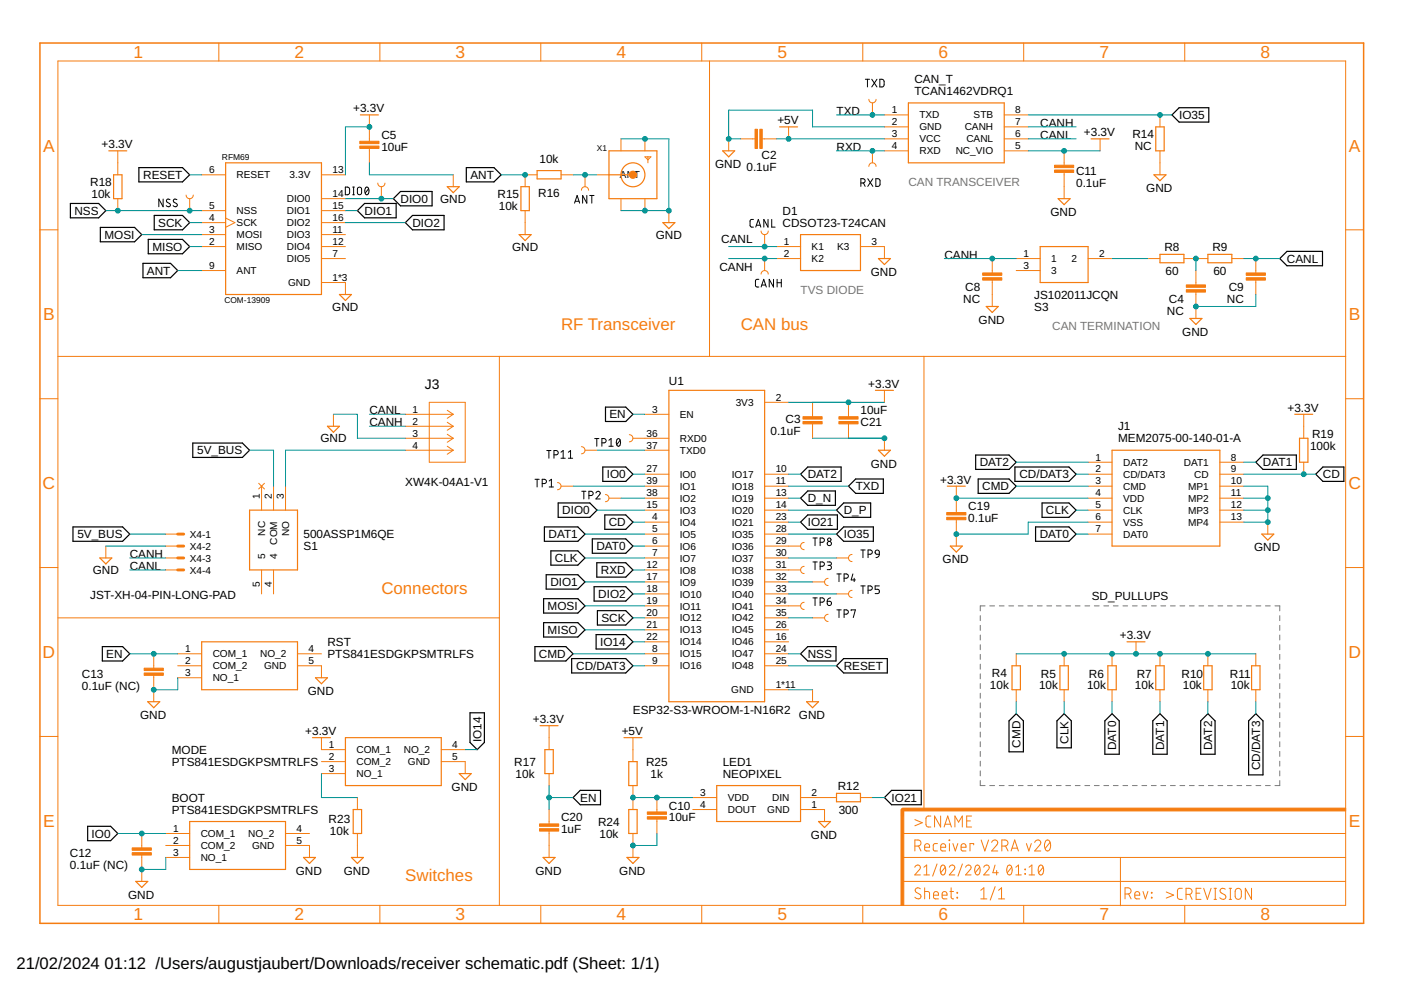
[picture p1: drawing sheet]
<svg xmlns="http://www.w3.org/2000/svg" width="297mm" height="210mm" viewBox="0 0 297 210" stroke-linecap="round" stroke-linejoin="round" font-family="sans-serif">
<g fill="none" stroke="#757575" stroke-width=".21">
<path d="M207.8 130.5v1.1M207.8 132.6v1M207.8 134.6v1.1M207.8 136.7v1.1M207.8 138.7v1.1M208.9 128.5h-1.1v1M209.8 128.5h1.1M211.9 128.5h1M213.9 128.5h1M215.9 128.5h1M217.9 128.5h1M219.9 128.5h1.1"/>
<path d="M222 128.5h1M224 128.5h1M226 128.5h1M228 128.5h1M230 128.5h1M232 128.5h1M234 128.5h1.1M236.1 128.5h1M238.1 128.5h1M240.1 128.5h1M242.1 128.5h1M244.1 128.5h1"/>
<path d="M246.1 128.5h1M248.2 128.5h1M250.2 128.5h1M252.2 128.5h1M254.2 128.5h1M256.2 128.5h1M258.2 128.5h1M260.2 128.5h1.1M262.3 128.5h1M264.3 128.5h1M266.3 128.5h1M268.3 128.5h1"/>
<path d="M270.3 128.5h1v1M271.3 130.5v1.1M271.3 132.6v1M271.3 134.6v1.1M271.3 136.7v1.1M271.3 138.7v1.1M207.8 140.8v1.1M207.8 142.9v1M207.8 144.9v1.1M207.8 147v1M207.8 149v1.1M207.8 151.1v1.1"/>
<path d="M207.8 153.2v1M207.8 155.2v1.1M207.8 157.3v1M207.8 159.3v1.1M271.3 140.8v1.1M271.3 142.9v1M271.3 144.9v1.1M271.3 147v1M271.3 149v1.1M271.3 151.1v1.1M271.3 153.2v1M271.3 155.2v1.1"/>
<path d="M271.3 157.3v1M271.3 159.3v1.1M207.8 161.4v1M207.8 163.4v1.1M207.8 165.5v1.1h1.1M209.8 166.6h1.1M211.9 166.6h1M213.9 166.6h1M215.9 166.6h1M217.9 166.6h1M219.9 166.6h1.1M222 166.6h1"/>
<path d="M224 166.6h1M226 166.6h1M228 166.6h1M230 166.6h1M232 166.6h1M234 166.6h1.1M236.1 166.6h1M238.1 166.6h1M240.1 166.6h1M242.1 166.6h1M244.1 166.6h1M246.1 166.6h1"/>
<path d="M248.2 166.6h1M250.2 166.6h1M252.2 166.6h1M254.2 166.6h1M256.2 166.6h1M258.2 166.6h1M260.2 166.6h1.1M262.3 166.6h1M264.3 166.6h1M266.3 166.6h1M268.3 166.6h1M271.3 161.4v1"/>
<path d="M271.3 163.4v1.1M271.3 165.5v1.1h-1"/>
</g>
<g fill="none" stroke="#000" stroke-width=".21">
<path d="M183.5 16.8h.9M183.9 16.8v1.6M184.8 16.8l1.1 1.6M185.9 16.8l-1.1 1.6M186.5 16.8h.7l.2 .3 .1 .9-.3 .4h-.7zM73.2 39.7h.7l.2 .2v1l-.2 .4h-.7zM74.8 39.7h.3M75 39.7v1.6M75.9 39.8l.3-.1 .3 .1 .2 1.1a.44 .44 0 0 1-.5 .4 .44 .44 0 0 1-.4-.4zM77.5 39.8l.3-.1a.97 .97 0 0 1 0 1.6 1.02 1.02 0 0 1-.3-1.5zM182.5 38.8h.5a.46 .46 0 0 0 .4-.5 .46 .46 0 0 0-.4-.4h-.5v1.6M183.1 38.8l.3 .7"/>
<path d="M184 37.9l1.1 1.6M185.1 37.9l-1.1 1.6M185.7 37.9h.6l.3 .3v1l-.3 .3h-.6zM34.6 42.2v1.6l-.9-1.6v1.6M36 42.3l-.1-.1a.38 .38 0 0 0-.6 .2 .38 .38 0 0 0 .2 .5l.5 .3a.44 .44 0 0 1-.1 .7 .44 .44 0 0 1-.7-.3M37.5 42.3l-.2-.1a.38 .38 0 0 0-.5 .2 .38 .38 0 0 0 .1 .5l.5 .3a.44 .44 0 0 1 0 .7 .44 .44 0 0 1-.7-.3M74.8 41.3h.3M78.1 40l-.7 .9M121.8 43.1l.6-1.7 .5 1.7M122 42.7h.8M124.4 41.4v1.7l-.9-1.7v1.7M125 41.4h.9"/>
<path d="M125.5 41.4v1.7M159.7 46.5h-.5l-.2 .4v1l.2 .2 .5 .1M160.2 48.2l.6-1.7 .5 1.7M160.4 47.8h.8M160.9 59.2h-.5l-.2 .4v1l.2 .2 .5 .1M162.8 46.5v1.7l-.9-1.7v1.7M163.6 46.5v1.7h.7M164 59.2v1.7l-.9-1.7v1.7M164.8 59.2v1.7M164.8 59.9h.9M165.7 59.2v1.7M161.4 60.9l.5-1.7 .6 1.7"/>
<path d="M161.5 60.4h.8M115.9 95.5h.9M116.4 95.5v1.7M117.5 96.4h.4a.46 .46 0 0 0 .5-.4 .46 .46 0 0 0-.5-.5h-.4v1.7M118.9 95.9l.5-.4v1.7M118.9 97.2h.9M120.5 97.2h.9M120.5 95.9l.5-.4v1.7M126.1 93h.9M126.5 93v1.6M127.6 93.9h.5a.46 .46 0 0 0 .4-.5 .46 .46 0 0 0-.4-.4h-.5v1.6M129.1 93.3l.5-.3v1.6"/>
<path d="M129.1 94.6h.9M130.9 93.1l.2-.1a.97 .97 0 0 1 0 1.6 1 1 0 0 1-.2-1.5zM131.5 93.3l-.7 1M113.4 101.6h.9M113.9 101.6v1.7M115 102.5h.4a.46 .46 0 0 0 .5-.4 .46 .46 0 0 0-.5-.5h-.4v1.7M116.4 102l.5-.4v1.7M116.4 103.3h.9M123.3 104.2h.9M123.8 104.2v1.6M124.9 105.1h.4a.46 .46 0 0 0 .5-.5 .46 .46 0 0 0-.5-.4h-.4v1.6M126.3 104.5a.45 .45 0 0 1 .7-.3 .45 .45 0 0 1 .1 .7l-.8 .9h1"/>
<path d="M172.4 119.1h.9M172.4 114.1h.9M172.8 114.1v1.6M172.8 119.1v1.7M173.9 115h.4a.46 .46 0 0 0 .5-.5 .46 .46 0 0 0-.5-.4h-.4v1.6M175.4 119.1h.5a.36 .36 0 0 1 .4 .4 .36 .36 0 0 1-.4 .4h-.3M175.8 119.9a.46 .46 0 0 1 .5 .4 .46 .46 0 0 1-.5 .5h-.4M182.5 116.6h.9M183 116.6v1.6M184 117.5h.5a.46 .46 0 0 0 .5-.4 .46 .46 0 0 0-.5-.5h-.5v1.6M185.7 116.7l.3-.1 .3 .1 .1 .8-.7-.1-.2-.3zM186.4 117.5l-.1 .4-.6 .3"/>
<path d="M172.4 126.8h.9M172.8 126.8v1.6M173.9 120.1h.4a.46 .46 0 0 0 .5-.5 .46 .46 0 0 0-.5-.5h-.4v1.7M173.9 127.7h.4a.46 .46 0 0 0 .5-.5 .46 .46 0 0 0-.5-.4h-.4v1.6M175.4 127.5h.5a.45 .45 0 0 1 .4 .5 .45 .45 0 0 1-.5 .4 .45 .45 0 0 1-.4-.5zM176.1 126.8l-.6 .3-.1 .4M177.4 121.7h1M177.4 129.3h1M177.9 121.7v1.6M177.9 129.3v1.6M179 122.6h.4a.46 .46 0 0 0 .5-.5 .46 .46 0 0 0-.5-.4h-.4v1.6M179 130.2h.4a.46 .46 0 0 0 .5-.4 .46 .46 0 0 0-.5-.5h-.4v1.6"/>
<path d="M180.5 129.5v-.2h.9l-.5 1.6M180.8 121.7l-.3 1.3h.9M181.1 122.6v.7M182.5 124.2h.9M183 124.2v1.7M184 125.1h.5a.46 .46 0 0 0 .5-.4 .46 .46 0 0 0-.5-.5h-.5v1.7M186.4 124.2h-.9v.7h.6a.46 .46 0 0 1 .3 .5 .46 .46 0 0 1-.3 .5h-.6"/>
<circle cx="175.8" cy="115.2" r=".45"/>
<circle cx="175.8" cy="114.4" r=".36"/>
</g>
<g fill="none" stroke="#000" stroke-width=".25">
<path d="M29.4 35.5h9.3l1.5 1.6-1.5 1.5h-9.3zM98.9 35.5h5.8l1.6 1.6-1.6 1.5h-5.8zM248.5 24.4l1.5-1.6h6.3v3.1h-6.3zM14.9 43.1h6l1.5 1.6-1.5 1.5h-6zM21.3 48.2h7.2l1.6 1.5-1.6 1.6h-7.2zM30.3 55.8h5.9l1.5 1.6-1.5 1.5h-5.9zM31.4 50.8h7.3l1.5 1.5-1.5 1.5h-7.3zM32.7 45.7h6l1.5 1.5-1.5 1.5h-6zM75.8 44.7l1.5-1.6h6.7v3.1h-6.7zM83.4 42.1l1.5-1.5h6.7v3h-6.7zM85.9 47.2l1.6-1.5h6.6v3h-6.6zM271.3 54.8l1.6-1.5h7.5v3h-7.5z"/>
<path d="M40.9 93.9h10.5l1.5 1.6-1.5 1.5h-10.5zM127.8 99h4.9l1.5 1.5-1.5 1.6h-4.9zM128.4 86.3h4.3l1.5 1.5-1.5 1.6h-4.3zM206.9 96.5h7l1.6 1.5-1.6 1.5h-7zM215.2 99h11.4l1.6 1.5-1.6 1.6h-11.4zM266.3 98l1.5-1.5h7v3h-7zM280.5 99h4.4v3.1h-4.4l-1.5-1.6zM15.5 111.7h10.5l1.5 1.5-1.5 1.6h-10.5zM115.4 111.7h7.1l1.5 1.5-1.5 1.6h-7.1zM116.8 116.8h5.7l1.5 1.5-1.5 1.5h-5.7zM118.3 106.6h6.8l1.5 1.6-1.5 1.5h-6.8zM125.6 114.3h7.1l1.5 1.5-1.5 1.5h-7.1z"/>
<path d="M126.5 119.3h6.2l1.5 1.5-1.5 1.6h-6.2zM128.2 109.2h4.5l1.5 1.5-1.5 1.5h-4.5zM169.7 110.7l1.6-1.5h6.2v3h-6.2zM169.7 100.5l1.6-1.5h7v3.1h-7zM171.3 104.1h5.8v3h-5.8l-1.6-1.5zM177.4 113.2l1.5-1.5h6.3v3.1h-6.3zM178.9 106.6h5.7v3.1h-5.7l-1.5-1.5zM179.9 103.1l1.5-1.5h5.9v3h-5.9zM207.4 101.6h6.5l1.6 1.5-1.6 1.5h-6.5zM219.6 111.7h7l1.6 1.5-1.6 1.6h-7zM220.9 106.6h5.7l1.6 1.6-1.6 1.5h-5.7zM21.7 137.1h4.3l1.5 1.5-1.5 1.5h-4.3z"/>
<path d="M113.4 137.1h6.6l1.5 1.5-1.5 1.5h-6.6zM115.3 132h7.2l1.5 1.5-1.5 1.6h-7.2zM115.3 126.9h7.2l1.5 1.6-1.5 1.5h-7.2zM115.8 121.9h6.7l1.5 1.5-1.5 1.5h-6.7zM121.2 139.6h11.5l1.5 1.6-1.5 1.5h-11.5zM126 124.4h6.7l1.5 1.5-1.5 1.5h-6.7zM126.4 134.6h6.3l1.5 1.5-1.5 1.5h-6.3zM126.7 129.5h6l1.5 1.5-1.5 1.5h-6zM169.7 138.6l1.6-1.5h5.9v3h-5.9zM99.7 151.1h3v6.3l-1.5 1.5-1.5-1.5zM177.4 141.2l1.5-1.6h9.2v3.1h-9.2zM215.5 151.3l1.5 1.5v6.6h-3.1v-6.6z"/>
<path d="M225.6 151.3l1.5 1.5v5.8h-3v-5.8zM234.3 152.8l1.5-1.5 1.5 1.5v7.1h-3zM244.4 152.8l1.5-1.5 1.6 1.5v7.1h-3.1zM256.1 151.3l1.5 1.5v7.1h-3v-7.1zM266.3 151.3l1.5 1.5v11.5h-3.1v-11.5zM18.6 175.2h4.9l1.5 1.5-1.5 1.5h-4.9zM123 167.6h4.3v3h-4.3l-1.5-1.5zM187.5 169.1l1.5-1.5h6.3v3h-6.3z"/>
</g>
<g fill="none" stroke="#f57c10" stroke-width=".21">
<path d="M12.3 12.9h273v179.1h-273zM46.4 9.1v3.8M80.5 9.1v3.8M114.7 9.1v3.8M148.8 9.1v3.8M150.4 12.9v62.7M182.9 9.1v3.8M217 9.1v3.8M251.2 9.1v3.8M25 32v5.1M42.8 37.1h5M68.2 37.1h5"/>
<path d="M78.3 24.4v5.6M78.3 31.5v3M80.1 38.8a.76 .76 0 0 0 .8 .8 .76 .76 0 0 0 .7-.8M80.9 39.6v2.5M96.1 37.1v2.5M113.9 37.1h-2.6v2.5M119 37.1h2.5M124 37.1v2.5M126.6 37.1h2.5M131.7 29.4v2.6M136.7 33.3h1.3l-.6 .6zM136.7 29.4v2.6"/>
<path d="M137.4 33.3v1.2M154.5 29.4v2.6M157 29.4h3.1M161.6 29.4h3.1M167.2 26.9v2.5M184.2 21.1a.76 .76 0 0 0 .8 .7 .76 .76 0 0 0 .7-.7M184.2 35.3a.76 .76 0 0 1 .8-.8 .76 .76 0 0 1 .7 .8M185 21.8v2.6M185 32v2.5M187.5 24.4h5.1M187.5 26.9h5.1M187.5 29.4h5.1"/>
<path d="M187.5 32h5.1M212.9 24.4h5.1M212.9 26.9h5.1M212.9 29.4h5.1M212.9 32h5.1M225.6 32v3M225.6 36.6v5.5M233.2 29.4v2.6M245.9 24.4v2.5M245.9 32v5.1M8.5 48.7h3.8M25 42.1v2.6"/>
<path d="M39.5 41.4a.76 .76 0 0 0 .7 .7 .76 .76 0 0 0 .8-.7M40.2 42.1v2.6M42.8 52.3h5M42.8 44.7h5M42.8 47.2h5M42.8 57.4h5M42.8 49.7h5M47.8 46.2l2 1-2 1M68.2 52.3h5M68.2 54.8h5M68.2 59.9h5v2.5M68.2 42.1h5"/>
<path d="M68.2 44.7h5M68.2 47.2h5M68.2 49.7h5M111.3 44.7v5M123.3 40.3a.76 .76 0 0 1 .7-.7 .76 .76 0 0 1 .8 .7M131.7 42.1v2.6M136.7 42.1v2.6M141.8 44.7v2.5M161.4 49a.76 .76 0 0 0 .7 .7 .76 .76 0 0 0 .8-.7M161.4 58.1a.76 .76 0 0 1 .7-.7 .76 .76 0 0 1 .8 .7M162.1 49.7v2.6M162.1 54.8v2.6"/>
<path d="M164.7 52.3h5M164.7 54.8h5M182.4 52.3h5.1v2.5M210.4 54.8v3.1M210.4 59.4v5.6M215.5 54.8h5M215.5 57.4h5M230.7 54.8h5.1M243.4 54.8h2.5M251 54.8h5.1M253.6 57.4v3M261.2 54.8h2.5"/>
<path d="M266.3 54.8v3.1M266.3 59.4v3M285.3 48.7h3.8M12.3 75.6h273M105.9 75.6v116.4M195.9 75.6v96M253.6 61.9v5.6M8.5 84.5h3.8M70.7 87.8v2.6M85.9 87.8h10.2M85.9 95.5h10.2M85.9 92.9h10.2"/>
<path d="M85.9 90.4h10.2M91 85.3h7.6v12.7h-7.6zM94.8 87l1.3 .8M94.8 89.5l1.3 .9M94.8 92.1l1.3 .8M94.8 94.6l1.3 .9M96.1 87.8l-1.3 .9M96.1 90.4l-1.3 .8M96.1 92.9l-1.3 .9M96.1 95.5l-1.3 .8M123.3 94.7a.76 .76 0 0 1 .7 .8 .76 .76 0 0 1-.7 .7M124 95.5h2.6"/>
<path d="M133.4 92.2a.76 .76 0 0 1 .8 .7 .76 .76 0 0 1-.8 .8M134.2 92.9h7.6M136.7 87.8h5.1M136.7 95.5h5.1M162.1 85.3h5.1M172.3 85.3v3M172.3 89.9v3M179.9 85.3v3M179.9 89.9v3M187.5 82.8v2.5M187.5 92.9v2.6M230.7 98h5.1"/>
<path d="M258.6 98h5.1M276.4 87.8v5.1M276.4 98v2.5M285.3 84.5h3.8M22.4 115.8v2.5M35.1 113.2h2.6M35.1 115.8h2.6M35.1 118.3h2.6M54.8 102.5l1.3 1.2M55.5 103.1v5.1M56.1 102.5l-1.3 1.2M58 103.1v5.1"/>
<path d="M60.5 103.1v5.1M118.2 102.3a.76 .76 0 0 1 .8 .8 .76 .76 0 0 1-.8 .7M119 103.1h2.5M128.4 104.9a.76 .76 0 0 1 .7 .7 .76 .76 0 0 1-.7 .8M129.1 105.6h2.6M136.7 113.2h5.1M136.7 115.8h5.1M136.7 118.3h5.1M136.7 105.6h5.1M136.7 100.5h5.1M136.7 110.7h5.1M136.7 103.1h5.1"/>
<path d="M136.7 108.2h5.1M162.1 113.2h5.1M162.1 115.8h7.6M162.1 118.3h5.1M162.1 105.6h5.1M162.1 100.5h5.1M162.1 110.7h5.1M162.1 103.1h5.1M162.1 108.2h5.1M170.5 115a.76 .76 0 0 0-.8 .8 .76 .76 0 0 0 .8 .7M177.4 118.3h2.5M180.7 117.6a.75 .75 0 0 0-.8 .7 .75 .75 0 0 0 .8 .8"/>
<path d="M202.8 103.1v5.6M202.8 110.2v5.6M230.7 113.2h5.1M230.7 105.6h5.1M230.7 100.5h5.1M230.7 110.7h5.1M230.7 103.1h5.1M230.7 108.2h5.1M258.6 105.6h5.1M258.6 100.5h5.1M258.6 110.7h5.1M258.6 103.1h5.1"/>
<path d="M258.6 108.2h5.1M268.8 110.7v2.5M8.5 120.3h3.8M12.3 131h93.6M32.6 138.6v3.1M35.1 120.8h2.6M37.7 138.6h5.1M55.5 120.8v5.1M58 120.8v5.1M63.1 138.6h5.1M136.7 131h5.1M136.7 120.8h5.1"/>
<path d="M136.7 128.5h5.1M136.7 123.4h5.1M136.7 125.9h5.1M136.7 136.1h5.1M136.7 133.5h5.1M136.7 138.6h5.1M162.1 131h5.1M162.1 120.8h7.6M162.1 128.5h7.6M162.1 123.4h5.1M162.1 125.9h5.1M162.1 136.1h5.1"/>
<path d="M162.1 133.5h5.1M162.1 138.6h5.1M170.5 120.1a.76 .76 0 0 0-.8 .7 .76 .76 0 0 0 .8 .8M170.5 127.7a.76 .76 0 0 0-.8 .8 .76 .76 0 0 0 .8 .7M172.3 131h2.5M172.3 123.4h2.5M175.6 122.6a.76 .76 0 0 0-.8 .8 .76 .76 0 0 0 .8 .7M175.6 130.2a.76 .76 0 0 0-.8 .8 .76 .76 0 0 0 .8 .8M177.4 125.9h2.5M180.7 125.2a.76 .76 0 0 0-.8 .7 .76 .76 0 0 0 .8 .8M215.5 138.6v2.6M225.6 138.6v2.6"/>
<path d="M235.8 138.6v2.6M240.9 136.1v2.5M245.9 138.6v2.6M256.1 138.6v2.6M266.3 138.6v2.6M285.3 120.3h3.8M8.5 156.1h3.8M32.6 143.2v5.6M37.7 141.2h5.1M37.7 143.7h5.1M63.1 141.2h5.1v2.5M68.2 156.4v2.5h5"/>
<path d="M93.6 158.9h5M116.4 153.9v5M134.2 156.4v5.1M136.7 141.2h5.1M162.1 146.2h5.1M162.1 141.2h5.1M172.3 146.2v2.6M215.5 146.2v2.6M225.6 146.2v2.6M235.8 146.2v2.6M245.9 146.2v2.6M256.1 146.2v2.6"/>
<path d="M266.3 146.2v2.6M285.3 156.1h3.8M30.1 176.7v3.1M35.1 176.7h5.1M35.1 179.3h5.1M60.5 176.7h5.1M60.5 179.3h5.1v2.5M68.2 161.5h5M68.2 164h5M75.8 169.1v2.5M75.8 176.7v5.1M93.6 161.5h5v2.5"/>
<path d="M116.4 164v2.6M116.4 171.6v3.1M116.4 176.2v5.6M134.2 166.6v5M134.2 176.7v5.1M139.3 169.1v3M139.3 173.7v3M146.9 169.1h5.1M146.9 171.6h5.1M169.7 171.6h5.1v2.6M169.7 169.1h7.7M182.4 169.1h2.6"/>
<path d="M191.3 176.7h94M194 179.4a1.16 1.16 0 0 0 1.2-.3v-.6l-.2-.3-1-.1v2.3M194 173.8l1.5 .6-1.5 .7M194.8 179.4l.5 1M196 179.6h1.1a.54 .54 0 0 0-.4-.7 .54 .54 0 0 0-.7 .5l.2 .9 .9 .1M197.4 173h-.8l-.3 .5 .1 1.6 .3 .2h.7M198.8 178.9h-.7l-.2 .4 .1 1 .8 .1M199.4 173v2.3l-1.3-2.3v2.3M199.5 179.6h1a.54 .54 0 0 0-.4-.7 .54 .54 0 0 0-.6 .5l.1 .9 .9 .1M200.2 175.3l.7-2.3 .8 2.3M200.4 174.8h1.1M201.2 178.1l.2 .1z"/>
<path d="M201.3 178.9v1.5M202 178.9l.5 1.5 .6-1.5M202.5 175.3v-2.3l.7 1.3 .8-1.3v2.3M203.8 179.6h1a.54 .54 0 0 0-.4-.7 .54 .54 0 0 0-.6 .5l.1 .9 .9 .1M205 174.1h.7M206 173h-1v2.3h1M206.4 179.1v-.2h-.7v1.5M208 178.1l.8 2.3 .8-2.3M210.2 178.6a.64 .64 0 0 1 1-.5 .64 .64 0 0 1 .1 1l-1.1 1.3h1.3M212.4 179.4a1.16 1.16 0 0 0 1.2-.3l.1-.4-.3-.5-1-.1v2.3M213.2 179.4l.5 1M214.6 179.8h1.1"/>
<path d="M217.6 178.9l.5 1.5 .6-1.5M219.4 178.6a.64 .64 0 0 1 .9-.5 .64 .64 0 0 1 .2 1l-1.1 1.3h1.3M221.7 178.3a.62 .62 0 0 1 .8-.1 .62 .62 0 0 1 .2 .8 .99 .99 0 0 1-.7 1.4 1.63 1.63 0 0 1-.3-2.1zM222.6 178.6l-1 1.3M30.1 181.3v5.6M35.1 181.8h5.1M46.4 192v3.8M80.5 192v3.8M114.7 192v3.8M148.8 192v3.8M182.9 192v3.8M191.3 186.9h94"/>
<path d="M191.3 181.8h94M194 183.9a.59 .59 0 0 1 .8-.5 .59 .59 0 0 1 .2 .9l-1 1.2h1.1M195.1 188.4a.58 .58 0 0 0-.8-.1 .58 .58 0 0 0 0 .9l.7 .4a.54 .54 0 0 1 .2 .7 .54 .54 0 0 1-.7 .2l-.5-.3M195.9 185.5h1.2M195.9 183.9l.6-.5v2.1M196 189h.7l.4 .3v1.3M196 188.2v2.4M197.9 189.8h1.1a.54 .54 0 0 0-.4-.7 .54 .54 0 0 0-.7 .4l.1 1 1 .1M198.7 183.2l-1 2.6M199.6 183.5h.1a.86 .86 0 0 1 .8 1.2l-.1 .3a.5 .5 0 0 1-.5 .5 .5 .5 0 0 1-.5-.5v-.8zM199.7 189.8h1.1a.54 .54 0 0 0-.4-.7 .54 .54 0 0 0-.7 .4l.2 1 .9 .1M200.4 183.9l-.9 1.1"/>
<path d="M201.3 183.9a.58 .58 0 0 1 .8-.5 .58 .58 0 0 1 .2 .9l-1 1.2h1.1M201.4 189h.8M201.7 188.2v2.1l.5 .3M202.9 189.2l.1 .2zM202.9 190.2l.1 .2zM204 183.2l-.9 2.6M204.7 183.9a.58 .58 0 0 1 .8-.5 .58 .58 0 0 1 .2 .9l-1 1.2h1.2M206.9 183.5h.2a.86 .86 0 0 1 .7 1.2v.3a.51 .51 0 0 1-.6 .5 .51 .51 0 0 1-.5-.5v-.8zM207.7 183.9l-.9 1.1M207.9 188.8l.7-.6v2.4M207.9 190.6h1.3M208.6 183.9a.58 .58 0 0 1 .8-.5 .58 .58 0 0 1 .2 .9l-1 1.2h1.1"/>
<path d="M211 183.4l-.5 1.6h1.2M211 188l-1 2.8M211.3 184.6v.9M211.7 190.6h1.3M211.7 188.8l.6-.6v2.4M213.7 183.5h.1a.86 .86 0 0 1 .8 1.2l-.1 .3a.5 .5 0 0 1-.5 .5 .5 .5 0 0 1-.5-.5v-.8zM214.4 180.4l.7-2.3 .8 2.3M214.5 183.9l-.9 1.1M215.4 185.5h1.1M215.4 183.9l.5-.5v2.1M217 192v3.8M217.3 184.3l.1 .1z"/>
<path d="M217.3 185.2l.1 .1zM218.2 185.5h1.2M218.2 183.9l.6-.5v2.1M220.4 183.5h.1a.86 .86 0 0 1 .8 1.2l-.1 .3a.51 .51 0 0 1-.5 .5 .51 .51 0 0 1-.5-.5l-.1-.8zM221.2 183.9l-1 1.1M237.6 181.8v10.2M238.5 189.5h.7a.66 .66 0 0 0 .6-.6 .66 .66 0 0 0-.6-.7h-.7v2.4M239.3 189.5l.5 1.1M240.6 189.8h1a.54 .54 0 0 0-.3-.7 .54 .54 0 0 0-.7 .4l.1 1 .9 .1M242.3 189l.5 1.6 .6-1.6M244.1 190.2l.1 .2zM244.1 189.2l.1 .2z"/>
<path d="M247.3 189.1l1.5 .7-1.5 .6M250.7 188.3l-.7 .1-.4 .5 .1 1.6 .4 .2h.6M251.2 192v3.8M251.5 189.6h.6a.65 .65 0 0 0 .7-.6 .65 .65 0 0 0-.7-.7h-.6v2.4M252.2 189.6l.6 1.1M253.6 189.4h.8M254.6 188.3h-1v2.4h1M255.2 188.3l.8 2.4 .8-2.4M257.4 190.7h.5M257.4 188.3h.5M257.7 188.3v2.4M259.8 188.5a.58 .58 0 0 0-.9-.1 .58 .58 0 0 0 0 .9l.8 .4a.58 .58 0 0 1 0 .9 .58 .58 0 0 1-.9-.1l-.2-.1"/>
<path d="M260.6 190.7h.5M260.6 188.3h.5M260.9 188.3v2.4M262 188.6a.66 .66 0 0 1 .7-.2 .66 .66 0 0 1 .5 .6v1a.66 .66 0 0 1-.7 .7 .66 .66 0 0 1-.6-.7zM265.3 188.3v2.4l-1.3-2.4v2.4"/>
</g>
<g fill="none" stroke="#f57c10" stroke-width=".25">
<path d="M23.1 32h3.8M24.1 37.1h1.8v5h-1.8zM47.8 34.5h20.4v27.9h-20.4zM76.4 24.4h3.8M94.8 39.6h2.6l-1.3 1.3zM110.4 39.6h1.8v5.1h-1.8zM113.9 36.2h5.1v1.7h-5.1zM129.1 32h10.2v10.1h-10.2zM129.1 37.1h5.1M153.2 32h2.6l-1.3 1.3zM165.3 26.9h3.8M192.6 21.8h20.3v12.7h-20.3z"/>
<path d="M231.3 29.4h3.8M244.7 37.1h2.5l-1.3 1.2zM245 26.9h1.8v5.1h-1.8zM110.1 49.7h2.5l-1.3 1.3zM140.5 47.2h2.6l-1.3 1.3zM169.7 49.7h12.7v7.7h-12.7zM186.2 54.8h2.6l-1.3 1.3zM220.5 52.3h10.2v7.6h-10.2zM224.3 42.1h2.6l-1.3 1.3zM245.9 53.9h5.1v1.8h-5.1zM256.1 53.9h5.1v1.8h-5.1zM72 62.4h2.5l-1.3 1.3z"/>
<path d="M209.1 65h2.5l-1.2 1.3zM252.3 67.5h2.5l-1.2 1.3zM69.4 90.4h2.6l-1.3 1.3zM141.8 82.8h20.3v66h-20.3zM185.6 82.8h3.8M186.2 95.5h2.6l-1.3 1.2zM235.8 95.5h22.8v20.3h-22.8zM274.5 87.8h3.8M275.5 92.9h1.8v5.1h-1.8zM21.2 118.3h2.5l-1.3 1.3zM52.9 108.2h10.2v12.6h-10.2zM200.9 103.1h3.8"/>
<path d="M201.5 115.8h2.5l-1.2 1.3zM267.5 113.2h2.6l-1.3 1.3zM42.8 136.1h20.3v10.1h-20.3zM239 136.1h3.8M31.3 148.8h2.6l-1.3 1.3zM66.3 156.4h3.8M66.9 143.7h2.5l-1.2 1.3zM73.2 156.4h20.4v10.2h-20.4zM114.5 153.9h3.8M115.5 158.9h1.8v5.1h-1.8zM132.3 156.4h3.8M171 148.8h2.5l-1.2 1.3z"/>
<path d="M214.6 141.2h1.7v5h-1.7zM224.7 141.2h1.8v5h-1.8zM234.9 141.2h1.8v5h-1.8zM245 141.2h1.8v5h-1.8zM255.2 141.2h1.8v5h-1.8zM265.4 141.2h1.7v5h-1.7zM40.2 174.2h20.3v10.1h-20.3zM74.9 171.6h1.8v5.1h-1.8zM97.4 164h2.5l-1.3 1.3zM133.3 161.5h1.8v5.1h-1.8zM133.3 171.6h1.8v5.1h-1.8zM152 166.6h17.7v7.6h-17.7z"/>
<path d="M173.5 174.2h2.6l-1.3 1.3zM177.4 168.2h5v1.8h-5zM28.8 186.9h2.5l-1.2 1.3zM64.3 181.8h2.6l-1.3 1.3zM74.5 181.8h2.5l-1.2 1.3zM115.1 181.8h2.6l-1.3 1.3zM132.9 181.8h2.6l-1.3 1.3z"/>
<circle cx="134.2" cy="37.1" r="2.54"/>
</g>
<circle cx="134.2" cy="37.1" r=".77" fill="#f57c10" stroke="#f57c10" stroke-width=".21"/>
<g fill="#f57c10" stroke="#f57c10" stroke-width=".21">
<path d="M161.1 27.4h.5v4.1h-.5z"/>
<path d="M160.1 27.4h.5v4.1h-.5z"/>
<path d="M170.2 89.4h4.1v.5h-4.1z"/>
<path d="M170.2 88.3h4.1v.6h-4.1z"/>
<path d="M251.5 61.4h4.1v.5h-4.1z"/>
<path d="M251.5 60.4h4.1v.5h-4.1z"/>
<path d="M76.3 30h4v.5h-4z"/>
<path d="M76.3 31h4v.5h-4z"/>
<path d="M223.6 35h4v.5h-4z"/>
<path d="M223.6 36h4v.6h-4z"/>
<path d="M191 171.6h.6v20.4h-.6z"/>
<path d="M191.3 171.3h94v.6h-94z"/>
<path d="M28 179.8h4.1v.5h-4.1z"/>
<path d="M28 180.8h4.1v.5h-4.1z"/>
<path d="M30.6 141.7h4v.5h-4z"/>
<path d="M30.6 142.7h4v.5h-4z"/>
<path d="M200.7 108.7h4.1v.5h-4.1z"/>
<path d="M200.7 109.7h4.1v.5h-4.1z"/>
<path d="M114.4 174.7h4v.5h-4z"/>
<path d="M114.4 175.7h4v.5h-4z"/>
<path d="M177.9 89.4h4v.5h-4z"/>
<path d="M177.9 88.3h4v.6h-4z"/>
<path d="M208.3 58.9h4.1v.5h-4.1z"/>
<path d="M208.3 57.9h4.1v.5h-4.1z"/>
<path d="M264.2 58.9h4.1v.5h-4.1z"/>
<path d="M264.2 57.9h4.1v.5h-4.1z"/>
<path d="M137.2 172.1h4.1v.6h-4.1z"/>
<path d="M137.2 173.2h4.1v.5h-4.1z"/>
</g>
<path d="M37.7 113.2h1.2M37.7 115.8h1.2M37.7 118.3h1.2M37.7 120.8h1.2M192.6 171.6h-1.3v1.3" fill="none" stroke="#f57c10" stroke-width=".61"/>
<path d="M8.5 9.1h280.6v186.7h-280.6z" fill="none" stroke="#f57c10" stroke-width=".32"/>
<g fill="none" stroke="#009292" stroke-width=".21">
<path d="M40.2 37.1h2.6M78.3 26.9h-5.1v10.2M78.3 34.5v2.6h17.8M106.3 37.1h5M121.5 37.1h5.1M131.7 29.4h10.1v15.3h-10.1M164.7 29.4h22.8M177.4 24.4h10.1M177.4 32h10.1M187.5 26.9h-15.2v-3.6h-17.8v6.1h2.5M218 29.4h10.2M218 26.9h10.2"/>
<path d="M218 24.4h30.5M218 32h15.2M22.4 44.7h20.4M30.1 49.7h12.7M37.7 57.4h5.1M40.2 52.3h2.6M40.2 47.2h2.6M73.2 44.7h2.6M73.2 42.1h10.2M73.2 47.2h12.7M154.5 54.8h10.2M154.5 52.3h10.2"/>
<path d="M200.2 54.8h15.3M235.8 54.8h7.6M253.6 54.8v2.6M263.7 54.8h7.6M266.3 62.4v2.6h-12.7M52.9 95.5h5.1v7.6M70.7 87.8h5.1v5.1h10.1M78.3 87.8h7.6M78.3 90.4h7.6M85.9 95.5h-25.4v7.6M126.6 95.5h10.1M134.2 87.8h2.5"/>
<path d="M167.2 85.3h20.3M172.3 92.9h15.2M215.5 98h15.2M263.7 98h2.6M22.4 115.8h12.7M27.5 113.2h7.6M27.5 118.3h7.6M121.5 103.1h15.2M124 113.2h12.7M124 118.3h12.7M126.6 108.2h10.1M131.7 105.6h5"/>
<path d="M134.2 115.8h2.5M134.2 110.7h2.5M134.2 100.5h2.5M167.2 110.7h2.5M167.2 113.2h10.2M167.2 103.1h12.7M167.2 105.6h2.5M167.2 108.2h10.2M167.2 118.3h10.2M167.2 100.5h2.5M202.8 105.6h27.9M215.5 103.1h15.2"/>
<path d="M228.2 113.2h2.5M228.2 108.2h2.5M228.2 100.5h2.5M230.7 110.7h-12.7v2.5h-15.2M263.7 103.1h5.1v7.6h-5.1M263.7 105.6h5.1M263.7 108.2h5.1M263.7 100.5h15.3M27.5 120.8h7.6M27.5 138.6h10.2M121.5 138.6h15.2M124 133.5h12.7"/>
<path d="M124 123.4h12.7M124 128.5h12.7M134.2 120.8h2.5M134.2 131h2.5M134.2 125.9h2.5M134.2 136.1h2.5M167.2 138.6h2.5M167.2 131h5.1M167.2 123.4h5.1M167.2 125.9h10.2M215.5 138.6h50.8M37.7 143.7v2.5h-5.1"/>
<path d="M98.6 158.9h2.6M134.2 141.2h2.5M167.2 146.2h5.1M167.2 141.2h10.2M215.5 148.8v2.5M225.6 148.8v2.5M235.8 148.8v2.5M245.9 148.8v2.5M256.1 148.8v2.5M266.3 148.8v2.5M25 176.7h10.1M68.2 164v5.1h7.6"/>
<path d="M116.4 169.1h5.1M116.4 166.6v5M134.2 169.1h12.7M139.3 176.7v2.6h-5.1M185 169.1h2.5M35.1 181.8v2.5h-5"/>
</g>
<g fill="#009292" stroke="#009292" stroke-width=".21">
<circle cx="154.5" cy="29.4" r=".51"/>
<circle cx="253.6" cy="65" r=".51"/>
<circle cx="136.7" cy="29.4" r=".51"/>
<circle cx="141.8" cy="44.7" r=".51"/>
<circle cx="136.7" cy="44.7" r=".51"/>
<circle cx="30.1" cy="184.3" r=".51"/>
<circle cx="32.6" cy="146.2" r=".51"/>
<circle cx="187.5" cy="92.9" r=".51"/>
<circle cx="202.8" cy="113.2" r=".51"/>
<circle cx="268.8" cy="105.6" r=".51"/>
<circle cx="268.8" cy="108.2" r=".51"/>
<circle cx="268.8" cy="110.7" r=".51"/>
<circle cx="134.2" cy="179.3" r=".51"/>
<circle cx="167.2" cy="29.4" r=".51"/>
<circle cx="185" cy="24.4" r=".51"/>
<circle cx="185" cy="32" r=".51"/>
<circle cx="210.4" cy="54.8" r=".51"/>
<circle cx="162.1" cy="54.8" r=".51"/>
<circle cx="266.3" cy="54.8" r=".51"/>
<circle cx="162.1" cy="52.3" r=".51"/>
<circle cx="80.9" cy="42.1" r=".51"/>
<circle cx="225.6" cy="32" r=".51"/>
<circle cx="179.9" cy="85.3" r=".51"/>
<circle cx="78.3" cy="26.9" r=".51"/>
<circle cx="225.6" cy="138.6" r=".51"/>
<circle cx="235.8" cy="138.6" r=".51"/>
<circle cx="245.9" cy="138.6" r=".51"/>
<circle cx="256.1" cy="138.6" r=".51"/>
<circle cx="240.9" cy="138.6" r=".51"/>
<circle cx="202.8" cy="105.6" r=".51"/>
<circle cx="40.2" cy="44.7" r=".51"/>
<circle cx="25" cy="44.7" r=".51"/>
<circle cx="111.3" cy="37.1" r=".51"/>
<circle cx="32.6" cy="138.6" r=".51"/>
<circle cx="116.4" cy="169.1" r=".51"/>
<circle cx="253.6" cy="54.8" r=".51"/>
<circle cx="276.4" cy="100.5" r=".51"/>
<circle cx="30.1" cy="176.7" r=".51"/>
<circle cx="124" cy="37.1" r=".51"/>
<circle cx="245.9" cy="24.4" r=".51"/>
<circle cx="134.2" cy="169.1" r=".51"/>
<circle cx="139.3" cy="169.1" r=".51"/>
</g>
<g font-size="3.7" fill="#f57c10">
<text x="28.3" y="12.3">1</text>
<text x="62.5" y="12.3">2</text>
<text x="96.6" y="12.3">3</text>
<text x="130.7" y="12.3">4</text>
<text x="164.8" y="12.3">5</text>
<text x="199" y="12.3">6</text>
<text x="233.1" y="12.3">7</text>
<text x="267.2" y="12.3">8</text>
<text x="9.1" y="32.1">A</text>
<text x="286" y="32.1">A</text>
<text x="9.1" y="67.9">B</text>
<text x="286" y="67.9">B</text>
<text x="9" y="103.7">C</text>
<text x="285.9" y="103.7">C</text>
<text x="9" y="139.5">D</text>
<text x="285.9" y="139.5">D</text>
<text x="9.1" y="175.3">E</text>
<text x="286" y="175.3">E</text>
<text x="28.3" y="195.1">1</text>
<text x="62.5" y="195.1">2</text>
<text x="96.6" y="195.1">3</text>
<text x="130.7" y="195.1">4</text>
<text x="164.8" y="195.1">5</text>
<text x="199" y="195.1">6</text>
<text x="233.1" y="195.1">7</text>
<text x="267.2" y="195.1">8</text>
</g>
<g font-size="3.6" fill="#f57c10">
<text x="118.9" y="70.1">RF Transceiver</text>
<text x="157" y="70.1">CAN bus</text>
<text x="80.9" y="125.9">Connectors</text>
<text x="85.9" y="186.9">Switches</text>
</g>
<g font-size="3.5">
<text x="3.5" y="205.4">21/02/2024</text>
<text x="22.2" y="205.4">01:12 /Users/augustjaubert/Downloads/receiver schematic.pdf (Sheet: 1/1)</text>
</g>
<text font-size="2.9" x="90.1" y="82.5">J3</text>
<g font-size="2.5">
<text x="193.9" y="17.6">CAN_T</text>
<text x="74.9" y="23.8">+3.3V</text>
<text x="193.9" y="20.2">TCAN1462VDRQ1</text>
<text x="80.9" y="29.4">C5</text>
<text x="164.8" y="26.4">+5V</text>
<text x="177.4" y="24.4">TXD</text>
<text x="220.5" y="26.9">CANH</text>
<text x="220.5" y="29.4">CANL</text>
<text x="229.8" y="28.9">+3.3V</text>
<text x="240.1" y="29.3">R14</text>
<text x="250" y="25.2">IO35</text>
<text x="21.5" y="31.5">+3.3V</text>
<text x="80.9" y="32">10uF</text>
<text x="114.4" y="34.6">10k</text>
<text x="151.6" y="35.7">GND</text>
<text x="161.5" y="33.8">C2</text>
<text x="177.4" y="32">RXD</text>
<text x="240.6" y="31.8">NC</text>
<text x="19.1" y="39.5">R18</text>
<text x="30.4" y="37.9">RESET</text>
<text x="99.7" y="37.9">ANT</text>
<text x="114.1" y="41.8">R16</text>
<text x="158.3" y="36.3">0.1uF</text>
<text x="228.2" y="39.6">0.1uF</text>
<text x="228.2" y="37.1">C11</text>
<text x="243" y="40.7">GND</text>
<text x="15.8" y="45.6">NSS</text>
<text x="19.4" y="42">10k</text>
<text x="77.3" y="45.6">DIO1</text>
<text x="84.9" y="43">DIO0</text>
<text x="93.3" y="43">GND</text>
<text x="105.5" y="42">R15</text>
<text x="105.8" y="44.5">10k</text>
<text x="165.9" y="45.6">D1</text>
<text x="222.7" y="45.8">GND</text>
<text x="22.1" y="50.6">MOSI</text>
<text x="32.3" y="53.2">MISO</text>
<text x="33.5" y="48.1">SCK</text>
<text x="87.5" y="48.1">DIO2</text>
<text x="108.6" y="53.2">GND</text>
<text x="139" y="50.6">GND</text>
<text x="152.9" y="51.5">CANL</text>
<text x="165.9" y="48.1">CDSOT23-T24CAN</text>
<text x="246.9" y="53.2">R8</text>
<text x="257" y="53.2">R9</text>
<text x="31.2" y="58.3">ANT</text>
<text x="152.5" y="57.4">CANH</text>
<text x="184.6" y="58.5">GND</text>
<text x="200.2" y="54.8">CANH</text>
<text x="247.1" y="58.3">60</text>
<text x="257.3" y="58.3">60</text>
<text x="272.9" y="55.7">CANL</text>
<text x="70.5" y="65.9">GND</text>
<text x="204.2" y="64.2">NC</text>
<text x="204.6" y="61.7">C8</text>
<text x="219.3" y="63.3">JS102011JCQN</text>
<text x="219.3" y="65.9">S3</text>
<text x="247.8" y="64.2">C4</text>
<text x="260.1" y="64.2">NC</text>
<text x="260.5" y="61.7">C9</text>
<text x="207.5" y="68.7">GND</text>
<text x="247.4" y="66.8">NC</text>
<text x="250.7" y="71.2">GND</text>
<text x="141.8" y="81.7">U1</text>
<text x="184.1" y="82.3">+3.3V</text>
<text x="78.3" y="87.8">CANL</text>
<text x="129.2" y="88.7">EN</text>
<text x="166.5" y="89.6">C3</text>
<text x="182.4" y="87.8">10uF</text>
<text x="273" y="87.3">+3.3V</text>
<text x="67.9" y="93.8">GND</text>
<text x="78.3" y="90.4">CANH</text>
<text x="163.4" y="92.2">0.1uF</text>
<text x="182.4" y="90.4">C21</text>
<text x="237" y="93.8">MEM2075-00-140-01-A</text>
<text x="237" y="91.3">J1</text>
<text x="277.8" y="95.3">100k</text>
<text x="278.2" y="92.8">R19</text>
<text x="41.8" y="96.3">5V_BUS</text>
<text x="128.6" y="101.4">IO0</text>
<text x="171.3" y="101.4">DAT2</text>
<text x="184.6" y="99.1">GND</text>
<text x="207.7" y="98.9">DAT2</text>
<text x="216.1" y="101.4">CD/DAT3</text>
<text x="267.8" y="98.9">DAT1</text>
<text x="280.5" y="101.4">CD</text>
<text x="85.9" y="103.1">XW4K-04A1-V1</text>
<text x="171.3" y="106.5">D_N</text>
<text x="181.4" y="104">TXD</text>
<text x="199.3" y="102.6">+3.3V</text>
<text x="208.2" y="104">CMD</text>
<text x="119.2" y="109">DIO0</text>
<text x="129.1" y="111.6">CD</text>
<text x="171.3" y="111.6">IO21</text>
<text x="178.9" y="109">D_P</text>
<text x="205.3" y="110.7">0.1uF</text>
<text x="205.3" y="108.2">C19</text>
<text x="221.8" y="109">CLK</text>
<text x="16.4" y="114.1">5V_BUS</text>
<text x="27.5" y="118.3">CANH</text>
<text x="64.3" y="114.1">500ASSP1M6QE</text>
<text x="64.3" y="116.7">S1</text>
<text x="116.3" y="114.1">DAT1</text>
<text x="117.6" y="119.2">CLK</text>
<text x="126.5" y="116.7">DAT0</text>
<text x="178.9" y="114.1">IO35</text>
<text x="199.9" y="119.5">GND</text>
<text x="220.4" y="114.1">DAT0</text>
<text x="265.9" y="116.9">GND</text>
<text x="19.7" y="121.7">GND</text>
<text x="27.5" y="120.9">CANL</text>
<text x="116.7" y="124.3">DIO1</text>
<text x="127.4" y="121.7">RXD</text>
<text x="19.1" y="127.1">JST-XH-04-PIN-LONG-PAD</text>
<text x="116.1" y="129.4">MOSI</text>
<text x="126.8" y="126.8">DIO2</text>
<text x="127.5" y="131.9">SCK</text>
<text x="231.5" y="127.2">SD_PULLUPS</text>
<text x="69.4" y="137">RST</text>
<text x="116.1" y="134.4">MISO</text>
<text x="127.2" y="137">IO14</text>
<text x="237.4" y="135.6">+3.3V</text>
<text x="17.4" y="143.7">C13</text>
<text x="22.5" y="139.5">EN</text>
<text x="69.4" y="139.5">PTS841ESDGKPSMTRLFS</text>
<text x="114.3" y="139.5">CMD</text>
<text x="122.2" y="142.1">CD/DAT3</text>
<text x="171.3" y="139.5">NSS</text>
<text x="178.9" y="142.1">RESET</text>
<text x="210.3" y="143.6">R4</text>
<text x="220.7" y="143.8">R5</text>
<text x="230.9" y="143.8">R6</text>
<text x="241" y="143.8">R7</text>
<text x="250.5" y="143.8">R10</text>
<text x="260.8" y="143.8">R11</text>
<text x="17.4" y="146.2">0.1uF (NC)</text>
<text x="65.3" y="147.4">GND</text>
<text x="209.9" y="146.1">10k</text>
<text x="220.3" y="146.1">10k</text>
<text x="230.5" y="146.1">10k</text>
<text x="240.6" y="146.1">10k</text>
<text x="250.8" y="146.1">10k</text>
<text x="260.9" y="146.1">10k</text>
<text x="29.7" y="152.5">GND</text>
<text x="64.7" y="155.9">+3.3V</text>
<text x="113" y="153.4">+3.3V</text>
<text x="131.8" y="155.9">+5V</text>
<text x="134.2" y="151.3">ESP32-S3-WROOM-1-N16R2</text>
<text x="169.4" y="152.5">GND</text>
<text x="36.4" y="159.8">MODE</text>
<text x="102.1" y="157.4" transform="rotate(-90 102.1 157.4)">IO14</text>
<text x="216.3" y="158.5" transform="rotate(-90 216.3 158.5)">CMD</text>
<text x="226.5" y="157.7" transform="rotate(-90 226.5 157.7)">CLK</text>
<text x="236.7" y="159" transform="rotate(-90 236.7 159)">DAT0</text>
<text x="246.8" y="159" transform="rotate(-90 246.8 159)">DAT1</text>
<text x="257" y="159" transform="rotate(-90 257 159)">DAT2</text>
<text x="36.4" y="162.4">PTS841ESDGKPSMTRLFS</text>
<text x="95.7" y="167.7">GND</text>
<text x="109" y="162.4">R17</text>
<text x="109.3" y="164.9">10k</text>
<text x="137" y="162.4">R25</text>
<text x="137.9" y="164.9">1k</text>
<text x="153.2" y="164.9">NEOPIXEL</text>
<text x="153.2" y="162.4">LED1</text>
<text x="177.6" y="167.4">R12</text>
<text x="267.1" y="163.3" transform="rotate(-90 267.1 163.3)">CD/DAT3</text>
<text x="36.4" y="172.5">PTS841ESDGKPSMTRLFS</text>
<text x="36.4" y="170">BOOT</text>
<text x="123" y="170">EN</text>
<text x="141.8" y="171.6">C10</text>
<text x="177.8" y="172.5">300</text>
<text x="189" y="170">IO21</text>
<text x="19.4" y="177.6">IO0</text>
<text x="69.7" y="174.6">R23</text>
<text x="70" y="177.1">10k</text>
<text x="118.9" y="176.7">1uF</text>
<text x="118.9" y="174.2">C20</text>
<text x="126.8" y="175.1">R24</text>
<text x="127.1" y="177.6">10k</text>
<text x="141.8" y="174.2">10uF</text>
<text x="171.9" y="177.9">GND</text>
<text x="14.8" y="184.3">0.1uF (NC)</text>
<text x="14.8" y="181.8">C12</text>
<text x="62.7" y="185.5">GND</text>
<text x="72.9" y="185.5">GND</text>
<text x="113.5" y="185.5">GND</text>
<text x="131.3" y="185.5">GND</text>
<text x="27.2" y="190.6">GND</text>
</g>
<g font-size="2.5" fill="#757575">
<text x="192.6" y="39.5">CAN TRANSCEIVER</text>
<text x="169.7" y="62.3">TVS DIODE</text>
<text x="223.1" y="69.9">CAN TERMINATION</text>
</g>
<g font-size="2.1">
<text x="189.1" y="24">1</text>
<text x="189.1" y="26.5">2</text>
<text x="189.1" y="29.1">3</text>
<text x="194.9" y="25.1">TXD</text>
<text x="194.9" y="27.7">GND</text>
<text x="204.5" y="27.7">CANH</text>
<text x="206.4" y="25.1">STB</text>
<text x="215.3" y="24">8</text>
<text x="215.3" y="26.5">7</text>
<text x="215.3" y="29.1">6</text>
<text x="189.1" y="31.6">4</text>
<text x="194.9" y="30.2">VCC</text>
<text x="194.9" y="32.7">RXD</text>
<text x="202.6" y="32.7">NC_VIO</text>
<text x="204.9" y="30.2">CANL</text>
<text x="215.3" y="31.6">5</text>
<text x="44.3" y="36.7">6</text>
<text x="50.2" y="37.8">RESET</text>
<text x="61.4" y="37.8">3.3V</text>
<text x="70.5" y="41.8">14</text>
<text x="70.5" y="36.7">13</text>
<text x="131.4" y="37.8">ANT</text>
<text x="44.3" y="44.3">5</text>
<text x="44.3" y="46.9">4</text>
<text x="50.2" y="45.4">NSS</text>
<text x="50.2" y="48">SCK</text>
<text x="60.8" y="42.9">DIO0</text>
<text x="60.8" y="45.4">DIO1</text>
<text x="60.8" y="48">DIO2</text>
<text x="70.5" y="44.3">15</text>
<text x="70.5" y="46.9">16</text>
<text x="44.3" y="51.9">2</text>
<text x="44.3" y="49.4">3</text>
<text x="50.2" y="53.1">MISO</text>
<text x="50.2" y="50.5">MOSI</text>
<text x="60.8" y="50.5">DIO3</text>
<text x="60.8" y="53.1">DIO4</text>
<text x="70.5" y="49.4">11</text>
<text x="70.5" y="51.9">12</text>
<text x="166.2" y="51.9">1</text>
<text x="172.1" y="53.1">K1</text>
<text x="177.5" y="53.1">K3</text>
<text x="184.8" y="51.9">3</text>
<text x="44.3" y="57">9</text>
<text x="50.2" y="58.1">ANT</text>
<text x="60.8" y="55.6">DIO5</text>
<text x="70.5" y="59.6">1*3</text>
<text x="70.5" y="54.5">7</text>
<text x="166.2" y="54.5">2</text>
<text x="172.1" y="55.6">K2</text>
<text x="217" y="54.5">1</text>
<text x="217" y="57">3</text>
<text x="222.9" y="55.6">1</text>
<text x="222.9" y="58.1">3</text>
<text x="227.2" y="55.6">2</text>
<text x="233" y="54.5">2</text>
<text x="61.1" y="60.7">GND</text>
<text x="87.5" y="87.5">1</text>
<text x="138.3" y="87.5">3</text>
<text x="144.1" y="88.6">EN</text>
<text x="156" y="86.1">3V3</text>
<text x="164.5" y="84.9">2</text>
<text x="87.5" y="90">2</text>
<text x="87.5" y="92.6">3</text>
<text x="87.5" y="95.1">4</text>
<text x="137.1" y="95.1">37</text>
<text x="137.1" y="92.6">36</text>
<text x="144.1" y="93.7">RXD0</text>
<text x="137.1" y="100.2">27</text>
<text x="144.1" y="101.3">IO0</text>
<text x="144.1" y="96.2">TXD0</text>
<text x="155.2" y="101.3">IO17</text>
<text x="164.5" y="100.2">10</text>
<text x="232.3" y="97.6">1</text>
<text x="232.3" y="100.2">2</text>
<text x="238.1" y="98.8">DAT2</text>
<text x="238.1" y="101.3">CD/DAT3</text>
<text x="251" y="98.8">DAT1</text>
<text x="253.2" y="101.3">CD</text>
<text x="261" y="97.6">8</text>
<text x="261" y="100.2">9</text>
<text x="55.1" y="105.8" transform="rotate(-90 55.1 105.8)">1</text>
<text x="57.6" y="105.8" transform="rotate(-90 57.6 105.8)">2</text>
<text x="60.2" y="105.8" transform="rotate(-90 60.2 105.8)">3</text>
<text x="137.1" y="105.3">38</text>
<text x="137.1" y="102.7">39</text>
<text x="137.1" y="107.8">15</text>
<text x="144.1" y="106.4">IO2</text>
<text x="144.1" y="103.8">IO1</text>
<text x="155.2" y="103.8">IO18</text>
<text x="155.2" y="106.4">IO19</text>
<text x="164.5" y="102.7">11</text>
<text x="164.5" y="105.3">13</text>
<text x="164.5" y="107.8">14</text>
<text x="232.3" y="102.7">3</text>
<text x="232.3" y="105.3">4</text>
<text x="232.3" y="107.8">5</text>
<text x="238.1" y="103.8">CMD</text>
<text x="238.1" y="106.4">VDD</text>
<text x="251.9" y="103.8">MP1</text>
<text x="251.9" y="106.4">MP2</text>
<text x="261" y="102.7">10</text>
<text x="261" y="105.3">11</text>
<text x="261" y="107.8">12</text>
<text x="40.2" y="114">X4-1</text>
<text x="56.2" y="113.6" transform="rotate(-90 56.2 113.6)">NC</text>
<text x="61.3" y="113.7" transform="rotate(-90 61.3 113.7)">NO</text>
<text x="138.3" y="110.3">4</text>
<text x="138.3" y="112.9">5</text>
<text x="144.1" y="111.5">IO4</text>
<text x="144.1" y="114">IO5</text>
<text x="144.1" y="108.9">IO3</text>
<text x="155.2" y="114">IO35</text>
<text x="155.2" y="111.5">IO21</text>
<text x="155.2" y="108.9">IO20</text>
<text x="164.5" y="112.9">28</text>
<text x="164.5" y="110.3">23</text>
<text x="232.3" y="110.3">6</text>
<text x="232.3" y="112.9">7</text>
<text x="238.1" y="108.9">CLK</text>
<text x="238.1" y="111.5">VSS</text>
<text x="238.1" y="114">DAT0</text>
<text x="251.9" y="108.9">MP3</text>
<text x="251.9" y="111.5">MP4</text>
<text x="261" y="110.3">13</text>
<text x="40.2" y="116.5">X4-2</text>
<text x="40.2" y="119.1">X4-3</text>
<text x="56.2" y="118.5" transform="rotate(-90 56.2 118.5)">5</text>
<text x="58.8" y="118.5" transform="rotate(-90 58.8 118.5)">4</text>
<text x="58.8" y="115.5" transform="rotate(-90 58.8 115.5)">COM</text>
<text x="138.3" y="115.4">6</text>
<text x="138.3" y="118">7</text>
<text x="144.1" y="116.5">IO6</text>
<text x="144.1" y="119.1">IO7</text>
<text x="155.2" y="119.1">IO37</text>
<text x="155.2" y="116.5">IO36</text>
<text x="164.5" y="118">30</text>
<text x="164.5" y="115.4">29</text>
<text x="40.2" y="121.6">X4-4</text>
<text x="55.1" y="124.4" transform="rotate(-90 55.1 124.4)">5</text>
<text x="57.6" y="124.4" transform="rotate(-90 57.6 124.4)">4</text>
<text x="137.1" y="120.5">12</text>
<text x="137.1" y="123">17</text>
<text x="137.1" y="125.6">18</text>
<text x="144.1" y="121.6">IO8</text>
<text x="144.1" y="124.2">IO9</text>
<text x="155.2" y="124.2">IO39</text>
<text x="155.2" y="121.6">IO38</text>
<text x="164.5" y="123">32</text>
<text x="164.5" y="125.6">33</text>
<text x="164.5" y="120.5">31</text>
<text x="137.1" y="130.7">20</text>
<text x="137.1" y="128.1">19</text>
<text x="144.1" y="131.8">IO12</text>
<text x="144.1" y="126.7">IO10</text>
<text x="144.1" y="129.2">IO11</text>
<text x="155.2" y="129.2">IO41</text>
<text x="155.2" y="126.7">IO40</text>
<text x="155.2" y="131.8">IO42</text>
<text x="164.5" y="128.1">34</text>
<text x="164.5" y="130.7">35</text>
<text x="137.1" y="135.7">22</text>
<text x="137.1" y="133.2">21</text>
<text x="144.1" y="136.8">IO14</text>
<text x="144.1" y="134.3">IO13</text>
<text x="155.2" y="134.3">IO45</text>
<text x="155.2" y="136.8">IO46</text>
<text x="164.5" y="133.2">26</text>
<text x="164.5" y="135.7">16</text>
<text x="39.2" y="138.3">1</text>
<text x="39.2" y="140.8">2</text>
<text x="39.2" y="143.3">3</text>
<text x="45.1" y="139.4">COM_1</text>
<text x="45.1" y="141.9">COM_2</text>
<text x="55.1" y="139.4">NO_2</text>
<text x="56" y="141.9">GND</text>
<text x="65.4" y="138.3">4</text>
<text x="65.4" y="140.8">5</text>
<text x="138.3" y="138.3">8</text>
<text x="138.3" y="140.8">9</text>
<text x="144.1" y="139.4">IO15</text>
<text x="144.1" y="141.9">IO16</text>
<text x="155.2" y="139.4">IO47</text>
<text x="155.2" y="141.9">IO48</text>
<text x="164.5" y="138.3">24</text>
<text x="164.5" y="140.8">25</text>
<text x="45.1" y="144.5">NO_1</text>
<text x="155" y="147">GND</text>
<text x="164.5" y="145.9">1*11</text>
<text x="69.7" y="158.6">1</text>
<text x="69.7" y="161.1">2</text>
<text x="75.6" y="159.7">COM_1</text>
<text x="85.6" y="159.7">NO_2</text>
<text x="95.9" y="158.6">4</text>
<text x="95.9" y="161.1">5</text>
<text x="69.7" y="163.7">3</text>
<text x="75.6" y="162.2">COM_2</text>
<text x="75.6" y="164.8">NO_1</text>
<text x="86.5" y="162.2">GND</text>
<text x="148.4" y="168.7">3</text>
<text x="148.4" y="171.3">4</text>
<text x="154.3" y="169.9">VDD</text>
<text x="154.3" y="172.4">DOUT</text>
<text x="162.7" y="172.4">GND</text>
<text x="163.7" y="169.9">DIN</text>
<text x="172.1" y="171.3">1</text>
<text x="172.1" y="168.7">2</text>
<text x="36.7" y="176.4">1</text>
<text x="36.7" y="178.9">2</text>
<text x="42.6" y="177.5">COM_1</text>
<text x="52.6" y="177.5">NO_2</text>
<text x="62.9" y="176.4">4</text>
<text x="62.9" y="178.9">5</text>
<text x="36.7" y="181.4">3</text>
<text x="42.6" y="180">COM_2</text>
<text x="42.6" y="182.6">NO_1</text>
<text x="53.5" y="180">GND</text>
</g>
<g font-size="1.8">
<text x="47" y="34">RFM69</text>
<text x="126.6" y="32">X1</text>
<text x="47.6" y="64.2">COM-13909</text>
</g>
</svg>
